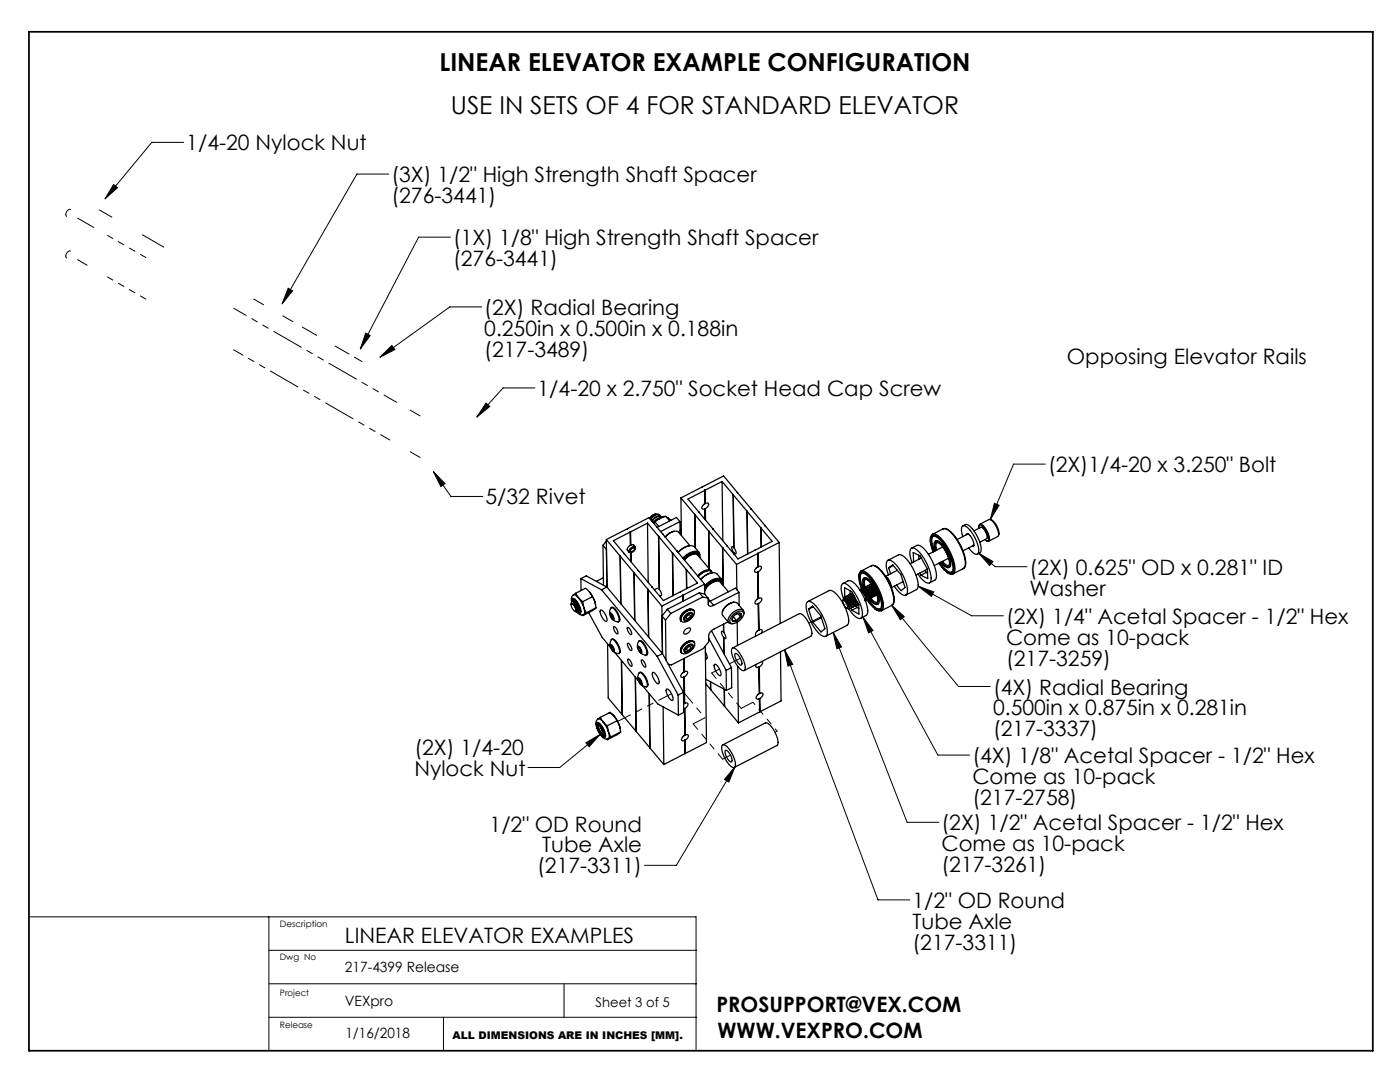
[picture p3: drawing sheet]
<svg xmlns="http://www.w3.org/2000/svg" width="279mm" height="216mm" viewBox="0 0 279 216" stroke-linecap="round" stroke-linejoin="round" font-family="sans-serif">
<g fill="none" stroke="#000" stroke-width=".2">
<path d="M22.7 36.8l.8 .7-2.5 2.2zM36.6 28.4h-6.3l-9.3 11.3M77.6 34.7h-6.4l-14.9 25.9M57.5 57.5l.9 .5-2.1 2.6zM89.9 47.3h-6.4l-11.6 22.3M73 66.5l.9 .4-2 2.7zM75.8 71.3l2.4-2.4 .6 .9zM96.1 61.2h-6.3l-14 10.1M106.7 77.4h-6.3l-5.2 5.8M86.5 94.1l3.5 5h6.4M86.5 94.1l2.3 2.4-.8 .6zM97 80.4l.8 .7-2.6 2.1z"/>
<path d="M208.6 92.6h-6.3l-4.7 11.1M183.2 117l3.2 1.1-.5 .9zM183.2 117l10.7 5.9h6.4M195.3 110.4l2.9 1.6-.7 .8zM195.3 110.4l3.3 2.7h6.4M198.5 100.4l.9 .4-1.8 2.9zM156.6 129.7l18.6 49.9h6.4M156.6 129.7l1.6 2.9-.9 .3zM166.3 126.2l1.7 2.9-1 .4zM166.3 126.2l14.7 37.9h6.4M172.2 123.1l15 27.6h6.3M172.2 123.1l2 2.7-.9 .5z"/>
<path d="M178 120.8l13.3 16.2h6.3M178 120.8l2.5 2.2-.8 .7zM116.9 148.2l2.9-1.7-2.2 2.5zM119.8 146.5l-8.1 6.6h-6.3M146.7 152.9l-1.2 3.1-.9-.5zM146.7 152.9l-11.7 19.8h-6.4M5.8 182.9h133.1v26.8M53.7 182.9v26.8M53.7 196.3h85.2M53.7 189.6h85.2M112.6 196.3v6.7M53.7 203h85.2"/>
<path d="M88.5 203v6.7"/>
</g>
<path d="M5.8 6.3h268.2v203.4h-268.2z" fill="none" stroke="#000" stroke-width=".35"/>
<path d="M178 120.8l2.5 2.2-.8 .7zM146.7 152.9l-1.2 3.1-.9-.5zM166.3 126.2l1.7 2.9-1 .4zM198.5 100.4l.9 .4-1.8 2.9zM172.2 123.1l2 2.7-.9 .5zM183.2 117l3.2 1.1-.5 .9zM195.3 110.4l2.9 1.6-.7 .8zM156.6 129.7l1.6 2.9-.9 .3zM116.9 148.2l2.9-1.7-2.2 2.5zM279.4 88.9v3.2zM279.4 115.4v2.8zM279.4 208.9v3.3zM75.8 71.3l2.4-2.4 .6 .9zM57.5 57.5l.9 .5-2.1 2.6zM73 66.5l.9 .4-2 2.7zM97 80.4l.8 .7-2.6 2.1zM22.7 36.8l.8 .7-2.5 2.2zM86.5 94.1l2.3 2.4-.8 .6z" fill="#000"/>
<g fill="none" stroke="#000" stroke-width=".25">
<path d="M135.9 99.4l2.8 3.3M135.9 99.4l.1 7.5M140.1 97.2l-4.2 2.2M140.1 97.2h.1M140.2 97.2l4.2-2.2 2.8 3.3M140.7 97.8l-3.4 1.8 2.2 2.6M140.7 97.8v2.7M140.7 97.8h.1M140.7 97.8l.1 2.7M144.1 96.1l2.2 2.6M144.1 96.1l-3.4 1.7M144.1 96.1l.2 11.8"/>
<path d="M146.3 98.7h.1M146.3 98.7l.1 10.6M146.3 98.7l.2 10.6 .3 .5 .1 .7-.4-.2M146.3 98.7l2.8 3.3M146.4 98.7h-.1M147.2 98.3h.1M147.2 98.3l5.5 6.6M114.4 118.8l-.4 .5 .1 .8M114.4 118.7a.95 .95 0 0 1 1.1 .6M114.4 119.7l-.1 .2 .2-.1 .4 .2M114.5 119.7l-.1 .1M114.5 119.8h.2"/>
<path d="M114.7 119.8h.1M114.9 118.4l.6 .9M114.9 118.4l-.5 .3M115.5 119.3l.6 .9 .4 1M115.5 119.3l.8 .8M115.9 115.5l.1 2.3M115.9 115.5l4.2 2.2M115.9 115.5l1.1-.6 4.1 2.2M117.7 118.2l-.9-.8-1.9 1M117.7 118.2l.5 .9M117.7 118.2l.6 .9 .4 1M118.2 119.1l.5 1"/>
<path d="M118.2 119.1l-1.9 1M120.1 117.7l11 13.3M120.3 108.8l.7 .8M120.3 108.8l.1 8M120.4 115.3l-1.4 .7M121 107.7l2.8 3.3M121 107.7l.1 9.4M121 108l-.7 .8M121.1 117.1l-1 .6M121.1 117.1l11.1 13.3M123.8 111h.1M123.8 111l.1 9.5"/>
<path d="M123.8 111l2.7 3.3M124.6 110.5v.1M124.6 110.6l2.8 3.2M125.2 109.7l.4 .5M125.3 105.5l-4.3 2.2M125.3 105.5h.1M125.3 105.5l4.2-2.2 5.5 6.6M125.6 110.2l.3 .1v1.8M125.8 106.1h.1M125.8 106.1l-3.4 1.8 2.2 2.6M125.8 106.1v2.7M125.8 109.6l.2-.2a.55 .55 0 0 1 .8-.1 .89 .89 0 0 1-1.2 .9z"/>
<path d="M125.8 108.8l-.2 .2a.61 .61 0 0 0-.3 .9M125.8 106.1l.1 2.7M125.9 110.3v1.7M125.9 108.8h-.1M125.9 108.8l.5-.1 .1 .2M125.9 109.6l.6-.3a.54 .54 0 0 1-.1 .6 .54 .54 0 0 1-.6 .1zM126.4 108.7l.4 .5M126.5 114.3h.1M126.5 114.3l.1 9.5M126.6 114.3l2.7 3.3M126.6 114.3l.1 9.5M126.6 114.3h.1"/>
<path d="M126.8 109.2v.3M126.8 109.2a.96 .96 0 0 0-1.2 1M127.4 113.9l2.8 3.3M127.4 113.8v.1M129.2 104.4l.2 11.8M129.2 104.4l2.2 2.6M129.2 104.4l-3.4 1.7M129.3 117.6h.1M129.3 117.6l.1 9.5M129.3 117.6l.2 9.5M129.3 117.6l2.8 3.3M130.1 104a1.51 1.51 0 0 1 1.8-.9 1.51 1.51 0 0 0-1.8 .9"/>
<path d="M130.2 117.2h.1M130.2 117.2l2.2 2.6 3.4-1.7M130.7 104.1l-.2 .3M130.7 104.1l.8 1M130.9 102.6l-.9 .3-.3 .6M131.1 102.6l-.7 .2-.7 .7M131.2 117.4l-.6 .3M131.4 107l.2 10.6M131.4 107l.1 .1M131.5 107.1l.1 10.5 .4 1-.3 .4M131.5 107.1l2.7 3.2M131.6 102.7v.1"/>
<path d="M131.6 102.7a1.51 1.51 0 0 0-1.8 1M131.7 103.5h-.1M131.7 103l-.1-.2a1.51 1.51 0 0 0-1.7 .9M132.7 103.1l-1 .1-.8 .5-.6 .6M132.8 107.2a2.28 2.28 0 0 1 2.6-1l2.3 2.7M132.9 103l-1.2 .5-1 .6M132.9 103l1 .8M132.9 103l.7 1M133.3 103.3v.1M134.2 110.3l.1 8.6M134.2 110.4l2.8 3.3M134.2 110.3v.1"/>
<path d="M134.6 106l-1.1 .4-.8 .7M135 109.9l5.6 6.7M135 109.9h.1M135.3 110.2a3.3 3.3 0 0 1 3-1.2l1.3 1.3a1.74 1.74 0 0 0-2.2 .1l-1.1 1M135.7 104.1l-.7-.8-3.9 1.9M135.7 104.1l-3.9 2M135.7 104.1v2.4M135.8 118.1h.1M136 105.7l-.3 .2M136.3 118.7l-4.2 2.2M136.3 118.7h.1M136.3 118.7v1.2"/>
<path d="M136.4 118.7v1.2M137 113.7l2.2 2.6-3.4 1.8M137 113.7v3.8M137.6 108.9l-.9 .3-1.4 1M138.5 110.6l-1 .3-.9 .8a2.61 2.61 0 0 1 2.5-1.1l2.8 3.3M138.7 102.7h.1M138.7 102.7l.1 6.6M138.7 102.7l2.7 3.3M139.3 110.5l.1 .5M139.5 102.2l2.8 3.3M139.5 102.2h.1M139.5 111.1a.8 .8 0 0 0-1.2-.8l-.8 .4-1.1 .9"/>
<path d="M139.6 118.3l.7 .8M139.6 118.3l-6.4 3.3M139.6 118.3l1 .2M139.7 111.3a.9 .9 0 0 0-.3-1 .9 .9 0 0 0-1-.1l-.9 .3-1.1 1M139.8 115.6a3.3 3.3 0 0 1 3-1.3l1.3 1.4a1.74 1.74 0 0 0-2.2 .1l-1.3 1.1M140.3 119.1l-6.4 3.3M140.3 119.1l1 .3M140.5 100.6l-.1 .1M140.6 116.6l-4.2 2.1M140.6 116.6v1.9M140.6 118.5l.7 .9M140.7 100.5l-.2 .2a.59 .59 0 0 0-.3 .9l.5-.1"/>
<path d="M140.7 101.5l.1 2.2M140.7 101.5h.1M140.7 101.5l.1 2.3M140.8 100.5h-.1M140.8 100.5h.6a.94 .94 0 0 1-.7 1M141.2 113.9l-.8 .2-1.1 .9M141.3 119.4v1.2a.62 .62 0 0 0 .5 .4 .62 .62 0 0 0 .6-.2M141.3 119.5l1.1 1.3M141.4 106h.1M141.4 106l.1 7.5M141.5 106l2.7 3.3M141.6 119.8v.2"/>
<path d="M141.9 113.9l.1 .1M141.9 113.9a2.14 2.14 0 0 0-2.7 1M142.1 114.3l-.9 .3-1.4 1M142.2 114.3a1.13 1.13 0 0 0-1.7-.2l-1.1 1M142.3 105.5v.1M142.3 105.6l2.7 3.2M142.9 116a3.1 3.1 0 0 0-2.3 1.9 3 3 0 0 1 2.9-1.9l1.9 2.1M143.8 115.9l.1 .5M144 116.5a.8 .8 0 0 0-1.1-.8l-1.3 .6-1 1.1M144.2 116.7a.9 .9 0 0 0-.3-1 .9 .9 0 0 0-1-.1l-1.3 .6-1 1M144.2 109.3h.1M144.2 109.3l.1 7.5"/>
<path d="M144.2 109.3l2.8 3.3M145 108.8v.1M146.4 109.3h.1M146.4 109.3l-.4-.2v.4l.5 .8M146.5 110.3h.1M146.5 110.3v.2M146.5 110.3v.3M147 112.6v5.1M147.5 118.2l-.7-.8-5.5 2.7M147.5 118.2l-5.1 2.6M147.5 118.2v2.6M149.1 102v.1"/>
<path d="M149.1 102l.1 8.5M149.1 102.1l2.8 3.2M149.1 102.1l.1 8.4M151.1 113.2l-.2 .1M151.1 119.5l-.1 .1M151.2 110.4l-4.2 2.2M151.2 110.4h.1M151.2 110.4v2.7M151.2 113.1l-.2 .2a.59 .59 0 0 0-.2 .9l.5-.1M151.3 110.4v2.7M151.3 114.1h.1M151.3 114.1v5.3"/>
<path d="M151.3 113.1h-.1M151.3 113.1h.6a.85 .85 0 0 1-.6 1M151.3 114.1l.1 5.3M151.3 119.4l-.2 .2a.59 .59 0 0 0-.2 .9l.4-.1M151.3 119.4h.1M151.4 119.4h.6a.85 .85 0 0 1-.6 1M151.9 105.3l2.2 2.7-6.8 3.5-2.3-2.6M151.9 105.3v3.8M152.7 104.9h.1M152.7 104.9l2.8 3.3M155.5 108.2l-4.2 2.2M155.5 108.2l.2 16.2"/>
<path d="M168.2 119.9l.2-.3a1.9 1.9 0 0 1 1.1 1.9l-.5-.1M168.2 116.4l1.1-.5a2.02 2.02 0 0 1 1.8 1.1 8.7 8.7 0 0 1 2.1 5.3l-.3 .5-1.1 .6M168.3 119.6l.2-.4a2.21 2.21 0 0 1 1.3 2.2l.2 .4M168.3 119.4l-.4-1.8a.92 .92 0 0 1 .5-1.2 4.9 4.9 0 0 1 2.7 2.8 5.8 5.8 0 0 1 .9 3.9 .69 .69 0 0 1-1.2 0l-1.4-1.6M168.5 119.2l-.1 .1M168.5 119.3a1.89 1.89 0 0 1 1.5 1.8l-.2 .3M168.6 119.1v.1M168.6 119.1v-1.8l1.4 .7 1.4 2.7v1.8l-1.4-.7M168.7 119.7l.6 .8 .2 .6M168.8 119.3l.2-.3a2.41 2.41 0 0 1 1.3 2.1h-.3M168.8 119.7l.6 .7 .1 .8M168.9 119a1.89 1.89 0 0 1 1.5 1.9l-.1 .2"/>
<path d="M169 119.4l.2 .2M169 119.4a1.68 1.68 0 0 1 .9 1.6M169.2 119.5v.1M169.2 119.1l.2-.3a2.41 2.41 0 0 1 1.3 2.1h-.3M169.2 119.6a2.02 2.02 0 0 1 .8 1.5M169.4 118.8h-.1M169.4 118.8a1.89 1.89 0 0 1 1.4 1.9l-.1 .3M169.4 119.2a2.37 2.37 0 0 1 1 1.4M169.4 119.2a1.68 1.68 0 0 1 1 1.6M169.6 119.3v.1M169.6 118.8l.1-.1a.74 .74 0 0 1 .9 .5M169.6 117.9l.1 .7"/>
<path d="M169.7 118.6l-1.1 .5M169.7 118.6v.1M169.7 118.6h.4l.3 .3M169.8 119a2.37 2.37 0 0 1 1 1.4M169.9 119a1.68 1.68 0 0 1 .9 1.5M170 119.1v.1M170.2 118.4l-.2 .2M170.4 118.8l-.1-.1 .1 .2M171.5 117.7a1.89 1.89 0 0 1 1.4 1.9v.2M171.6 117.7l.5 .3 .5 .8 .3 1h-.4M171.7 117.7l.3-.2a2.41 2.41 0 0 1 1.3 2.1l-.3-.1M171.8 114l-.3 .3-.1 .7"/>
<path d="M171.8 114a1.82 1.82 0 0 1 1.9 .9 10.5 10.5 0 0 1 2.6 6.2l-.4 .7M171.8 114l2.1-1.1a1.82 1.82 0 0 1 1.8 .9 10.5 10.5 0 0 1 2.7 6.3l-.4 .7M171.9 117.5h.1M171.9 117.5a1.89 1.89 0 0 1 1.5 1.9l-.1 .2M171.9 117.5a3.6 3.6 0 0 1-.3-3.2 1.11 1.11 0 0 1 1.4 .4 9.9 9.9 0 0 1 3 6.4 .71 .71 0 0 1-.4 .7 .71 .71 0 0 1-.8-.2l-.8-.7-1-1.3M172 114.4a3.4 3.4 0 0 0 .2 3M172 117.9a2.37 2.37 0 0 1 .9 1.4M172 117.9a1.68 1.68 0 0 1 .9 1.5M172 117.5l-.5-1.8a1.06 1.06 0 0 1 .6-1.4 4.7 4.7 0 0 1 2.7 2.8 6.3 6.3 0 0 1 1 4.2 .68 .68 0 0 1-1.2 0l-1.4-1.6M172.1 118l.1 .1M172.2 117.5l.2-.2a2.41 2.41 0 0 1 1.3 2.1l-.3-.1M172.3 117.3h.1"/>
<path d="M172.3 117.3a1.89 1.89 0 0 1 1.5 1.8l-.1 .3M172.4 117.3l-.2-.8a.84 .84 0 0 1 .4-1.2 5.7 5.7 0 0 1 2.7 4.2 .84 .84 0 0 1-.4 1.1l-.8-.4-.7-.8M172.4 115.4a1.14 1.14 0 0 1 1.4 .7 5.6 5.6 0 0 1 1.6 4.3l-.3 .2M172.4 117.6l.2 .2M172.4 117.7a1.68 1.68 0 0 1 .9 1.5M172.4 117.2l-.2-.8a.66 .66 0 0 1 .4-.9 4.1 4.1 0 0 1 2.3 3l.3 .9a.74 .74 0 0 1-.4 1l-.5-.2-.8-.8M172.6 117.8v.1M172.6 117.3l.2-.2a2.41 2.41 0 0 1 1.3 2.1l-.3-.1M172.6 117.8a2.03 2.03 0 0 1 .8 1.6M172.7 117.1h.1a1.89 1.89 0 0 1 1.4 1.8l-.1 .3M172.8 117.4a2.24 2.24 0 0 1 1 1.8M172.8 117.5a1.68 1.68 0 0 1 1 1.5"/>
<path d="M172.9 119.9h-.1M172.9 119.3v.3M173 115.6l-.3 .1a1.32 1.32 0 0 0-.1 1.4M173 117.6h.1M173 117.1l.2-.3a2.41 2.41 0 0 1 1.4 2.2l-.4-.1M173.1 116.9h.1a1.89 1.89 0 0 1 1.4 1.8v.3M173.2 117.2a2.24 2.24 0 0 1 1 1.8M173.3 117.2a1.68 1.68 0 0 1 .9 1.6M173.3 119.6l-.1 .1M173.3 119.6a3.4 3.4 0 0 0 2.3 1.9M173.4 117.4h.1M173.4 116.9l.3-.3 .4 .3"/>
<path d="M173.6 116.6h.1M173.6 116.6l.5 .2M173.8 119.3l.4 .6a.64 .64 0 0 0 .9 .2l.1-.1M173.9 112.9a1.33 1.33 0 0 1 1.5 .5M173.9 116.5v.1M174.6 119h-.1M174.6 118.6a1.73 1.73 0 0 0-.9-1.6 2.3 2.3 0 0 1 .9 1.7M174.7 118.7l.2 .1 .1-.1M175 118.8h-.1M175.4 113.4a10.7 10.7 0 0 1 3 5.6M176.8 115.1l.4 .3M176.9 115.3l.3 .1"/>
<path d="M177.2 115.4l.5 1 .2 .8M177.2 111.8l2.1-1.1a2.02 2.02 0 0 1 1.9 1.2 8.7 8.7 0 0 1 2 5.2l-.3 .5-2.1 1.1M177.3 114.7l-.4-1.8a.92 .92 0 0 1 .5-1.1 4.9 4.9 0 0 1 2.7 2.7 5.8 5.8 0 0 1 .9 4 .69 .69 0 0 1-1.2 0l-1.3-1.5M177.4 113.3l.8-.6 1.6 1.9 .8 2.6-.8 .7-.9-1.1M177.4 113.3l.3 1.2M178.3 112.8l-.9 .5M178.4 119l.1 .8a1.07 1.07 0 0 1-.5 1M179.1 113.8l-2.4 1.2M180.2 116.1l-2.3 1.2M181.9 109.4l1.1-.6a1.88 1.88 0 0 1 1.8 1.1 8.9 8.9 0 0 1 2.1 5.3l-.2 .5-1.2 .6M182 112.3a3.1 3.1 0 0 1-.1-2.9 1.82 1.82 0 0 1 1.8 1 8.9 8.9 0 0 1 2.1 5.3 .67 .67 0 0 1-.4 .7 .67 .67 0 0 1-.8-.3l-1.4-1.6M182.3 112.1v-1.9l1.3 .7 1.5 2.6 .1 2-1.4-.7"/>
<path d="M183.4 110.8v.8M183.5 114.4l.3 .4M183.9 111.3l-2.3 1.2M184.6 113.8l.2 .4M184.8 114.2l-1 .6M184.8 114.2l.3 .2M185.1 113.6l-2.3 1.1M186.1 106.6l-.4 .6v1.2M186.1 106.6h.1a2.26 2.26 0 0 1 2 1.2 9.9 9.9 0 0 1 2.3 6.2l-.3 .5M186.1 106.6l2.1-1.1a2.26 2.26 0 0 1 2 1.2 9.9 9.9 0 0 1 2.4 6.2l-.3 .5-2.1 1.1M186.1 106.6h.1M186.2 110.1l-.5-1.7a1.5 1.5 0 0 1 .4-1.6h.3a4.4 4.4 0 0 1 2.5 2.4 7 7 0 0 1 1.3 4.9 .78 .78 0 0 1-1.3 0l-1.5-1.7"/>
<path d="M186.2 107a3.2 3.2 0 0 0 .2 3M186.3 110.1l-.5-1.6a1.37 1.37 0 0 1 .4-1.5 2.55 2.55 0 0 1 2 1.4 8.4 8.4 0 0 1 2 5.4 .62 .62 0 0 1-.5 .5 .62 .62 0 0 1-.6-.2l-.7-.6-1-1.1M186.6 109.9l-.2-.8a.82 .82 0 0 1 .5-1.1 5.7 5.7 0 0 1 2.7 4.2 .82 .82 0 0 1-.4 1.1l-.6-.2-.8-.9M186.7 108l.1-.1a1.91 1.91 0 0 1 1.7 1.2 5.4 5.4 0 0 1 1.2 3.9l-.3 .3M186.7 109.9l-.2-.7a.72 .72 0 0 1 .5-1 5.4 5.4 0 0 1 2.4 4.7l-.1 .1a1.4 1.4 0 0 1-1.4-.9M187.2 108.3h-.1a1.28 1.28 0 0 0-.2 1.5M187.6 112.3a3.2 3.2 0 0 0 2.3 1.9M188.1 112l.3 .3a.73 .73 0 0 0 1.1 .4v-.1M188.1 109.1l-2.8 1.5M188.2 105.6l.6-.1 .4 .2M189 114.2l.7 .4 .4-.1M189.3 111.4l-2.9 1.5"/>
<path d="M189.3 105.8a9.9 9.9 0 0 1 3.4 6.2M190.2 114.5h-.1M192.1 104.9l.6-.2a2.12 2.12 0 0 1 1.7 1.3 6.2 6.2 0 0 1 1.3 4.1l-.6 .5M192.2 107.1l-.3-1.1a.79 .79 0 0 1 .5-1.1 6.2 6.2 0 0 1 2.9 4.4 1.06 1.06 0 0 1-.4 1.3l-.8-.4-.8-.9M192.7 112.1l.1 .3a1.03 1.03 0 0 1-.6 1.1M192.8 106.7l.2-.2a2.64 2.64 0 0 1 1.3 2.5h-.3M193.2 106.5l-2.2 1.2M194.4 105.9l1.4-.7a2.11 2.11 0 0 1 1.1 2.3l-1.4 .7M194.4 108.8l-2.2 1.1M195.4 105.4a.48 .48 0 0 1 .2-.7 3.4 3.4 0 0 1 1.7 3.1l-.3 .1-.4-.2M195.4 105l.1-.4a1.44 1.44 0 0 1 1.4 1.1l.5 1.3a.84 .84 0 0 1-.1 1l-.4-.1M195.6 104.6l1.8-.9a2.54 2.54 0 0 1 1.7 2l.2 .7-.1 .6-1.9 1"/>
<path d="M197.6 103.7a3.1 3.1 0 0 1 1.7 3.1M114 120.5l.1-.5a1.38 1.38 0 0 1 1.1 1.1M114 120.5a1.27 1.27 0 0 1 .9 1.5 1.54 1.54 0 0 1-.9-1.5zM114.1 120a.45 .45 0 0 1 .3-.6 3.1 3.1 0 0 1 1.4 3h-.3l-.4-.4M114.3 120l.1-.3a2.39 2.39 0 0 1 1.3 2.4h-.3M114.4 120l.2 .2M114.4 120.5l.6 1.1 .1 .4h-.4M114.4 120.5l.5 .7 .2 .7M114.4 120.5l.7 .7 .4 .7M114.5 120.1a1.67 1.67 0 0 1 1 1.6M114.7 120.2a2.14 2.14 0 0 1 .8 1.7M115.2 121.1l.3 1h.2"/>
<path d="M115.2 121.1l.3 .8M115.4 122.1l-.1 .1M115.5 121.9l-.2 .3-.3-.2 .2 .2a1.02 1.02 0 0 0 1.3 .4M115.7 121.5v.2M116.2 122.7l.1 .1M116.3 120.1l.2 1.1M116.5 121.2l.5 1.1M116.5 121.2a1.47 1.47 0 0 1 0 1.4M116.5 122.6l-.2 .2M117 122.3l-.5 .3M117.5 122.2l2.7 5 1.6 2M118.7 120.1l.2 .5"/>
<path d="M118.7 120.1l.3 1.2M119 121.3l-.7 .5-2 1M119 121.3l-2 1M119.9 121.7a2.24 2.24 0 0 1 1.2 2.3 1.15 1.15 0 0 1-1.1-1l-.2-1zM121.3 128.5l.1 10.8 2.7 3.3M121.7 122.6v-.5a.72 .72 0 0 1 .5-.8 2.93 2.93 0 0 1 1.3 2.8l-.6-.1-.7-.5M121.7 122.3a1.1 1.1 0 0 1 .7 1.4l-.6-.7zM121.8 128.9l-.1-.5a.72 .72 0 0 1 .6-.8 2.93 2.93 0 0 1 1.2 2.8l-.6-.1-.6-.4M121.8 128.6a1.1 1.1 0 0 1 .7 1.4l-.5-.4zM121.8 122.8v-.3l.3 .1 .3 .5v.4l-.3-.2M121.8 122.8l.3 .5M121.9 129.2v-.4l.3 .2 .2 .4v.4l-.2-.2"/>
<path d="M121.9 129.2l.3 .4M122 121.3l.1-.1a2.68 2.68 0 0 1 1.6 2.7l-.3 .2M122.1 127.6l.1-.1a2.68 2.68 0 0 1 1.6 2.7l-.3 .2M122.1 122.7l-.3 .1M122.2 129l-.3 .2M122.4 123.2l-.3 .1M122.4 129.5l-.2 .1M122.5 125.1a1.19 1.19 0 0 1 .8 1.4 1.44 1.44 0 0 1-.8-1.4zM122.7 130.2l4.7 5.6M124 131.8l.1 10.8M124 131.8l.2 10.8M125.2 125.2a1.19 1.19 0 0 1 .8 1.4 1.44 1.44 0 0 1-.8-1.4z"/>
<path d="M125.2 128.4a1.19 1.19 0 0 1 .8 1.4 1.44 1.44 0 0 1-.8-1.4zM125.3 131.5a1.19 1.19 0 0 1 .8 1.5 1.44 1.44 0 0 1-.8-1.5zM126.8 135.1l.1 10.8M126.8 135.1l.1 10.8 2.8 3.3M127.2 129.2v-.5a.72 .72 0 0 1 .6-.8 2.93 2.93 0 0 1 1.2 2.8l-.6-.1-.7-.4M127.3 128.9a1.1 1.1 0 0 1 .7 1.4l-.6-.7zM127.3 135.6v-.5a.72 .72 0 0 1 .5-.9 2.93 2.93 0 0 1 1.3 2.8l-.6-.1-.7-.4M127.3 135.3a1.1 1.1 0 0 1 .7 1.4l-.4-.5zM127.4 129.5v-.4l.2 .2 .3 .5v.3l-.2-.1M127.4 129.5l.3 .5M127.5 135.8v-.3l.2 .1 .3 .5v.3l-.3-.1M127.5 135.8l.2 .5"/>
<path d="M127.5 127.9l.2-.1a2.68 2.68 0 0 1 1.5 2.7l-.2 .2M127.6 134.2l.1-.1a2.68 2.68 0 0 1 1.6 2.7l-.2 .2M127.7 129.3l-.3 .2M127.8 135.6l-.3 .2M127.9 129.8l-.2 .2M128 136.1l-.3 .2M128 131.7a1.19 1.19 0 0 1 .8 1.4 1.44 1.44 0 0 1-.8-1.4zM128.2 136.8l3.1 3.7 4.1 2.2M129.6 138.4l.1 10.9M130.2 134.2a1.15 1.15 0 0 1 1.1 1l.3 .9-.2 .3a2.24 2.24 0 0 1-1.2-2.2zM131.1 131l4.2 7.7M132.1 120.9l.1 9.5"/>
<path d="M132.2 130.4l-1.1 .6M132.2 130.4l4.2 7.7M132.8 123.7l.1 8M133 137.5a2.24 2.24 0 0 1 1.3 2.2 1.15 1.15 0 0 1-1.1-1l-.2-.6zM133.2 121.6l-1.1 1.3 .7 .8M133.2 121.6l.7 .8M133.9 122.4l-1.1 1.3M135.3 138.7l.1 4M136.3 134.2l-.1 .1M136.4 138.1l-1.1 .6M136.4 138.1l.1 4-1.1 .6M136.4 122.2l.7-.5a.91 .91 0 0 1 1.4 .1 1.75 1.75 0 0 0-2.3 .8 1.19 1.19 0 0 0-.3 1.4l-.1-.2a1.36 1.36 0 0 1 .6-1.6z"/>
<path d="M136.5 131.4v2.7M136.5 134.1l-.2 .1a.59 .59 0 0 0-.3 1l.5-.1M136.5 128.5l.7-.5a.91 .91 0 0 1 1.4 .1 1.75 1.75 0 0 0-2.3 .8 1.19 1.19 0 0 0-.3 1.4l-.1-.1a1.36 1.36 0 0 1 .6-1.7zM136.5 131.4l.1 2.6M136.5 135.1h.1M136.5 135.1l.1 5.3M136.6 134h.6a.85 .85 0 0 1-.6 1.1M136.6 134l-.1 .1M136.6 122.4l.7-.5a.74 .74 0 0 1 .9-.2 .74 .74 0 0 1 .3 .8 2.47 2.47 0 0 1-2.3 1.6l-.3-.3v-.2l.2-.6zM136.6 135.1v5.3M136.6 128.7l.7-.5a.74 .74 0 0 1 .9-.2 .74 .74 0 0 1 .4 .9 2.47 2.47 0 0 1-2.3 1.5l-.3-.2-.1-.3 .2-.6zM136.8 125.7l.2-.2a.56 .56 0 0 1 .8-.1 1.06 1.06 0 0 1-1.3 1.1 .63 .63 0 0 1 .3-.8z"/>
<path d="M136.8 122.8l.3-.3a.84 .84 0 0 1 1.2-.1 1.43 1.43 0 0 1-1.8 1.4 .89 .89 0 0 1 .3-1zM136.9 129.1l.2-.3a.84 .84 0 0 1 1.2-.1 1.43 1.43 0 0 1-1.8 1.4 .89 .89 0 0 1 .4-1zM137 122.8l.2-.2a.59 .59 0 0 1 .9 0 1.14 1.14 0 0 1-1.4 1.1 .7 .7 0 0 1 .3-.9zM137 129.1l.3-.2a.59 .59 0 0 1 .9 0 1.14 1.14 0 0 1-1.4 1.1 .7 .7 0 0 1 .2-.9zM137.2 122.9l.4-.2a.5 .5 0 0 1 0 .6 .5 .5 0 0 1-.6 .1v-.2zM137.2 129.2l.5-.2a.5 .5 0 0 1 0 .6 .5 .5 0 0 1-.6 .1l-.1-.2zM137.8 121.5a2.63 2.63 0 0 0-2 1.7M137.8 127.8a2.63 2.63 0 0 0-2 1.7M140.8 128.9l.2 19.3-4.2 2.1M140.8 130.1l.3 1.1-.1 .3h-.2M140.8 135.5l4.2 2.3M140.8 136.4l1 1.2"/>
<path d="M141.4 127.3l3.5 6.5M141.8 137.6v-1.5v1.5M141.8 137.6h.1M141.8 137.6l2.8 3.3M142 125.9l4 7.3M142.6 132.5a2.24 2.24 0 0 1 1.2 2.3 1.15 1.15 0 0 1-1-1l-.3-.9zM144.4 127.2l.1 3.3M144.4 124.5v1.7M144.4 126.2l.3 .5 .1 .7-.4-.2M144.4 126.2l-.3-.3-.1 .3 .4 1M144.5 137.5l.1 3.4M144.6 137.6v3.3l2.8 3.3"/>
<path d="M144.9 133.8l.1 4M145.3 124.1l-2.8 1.4a1.84 1.84 0 0 0-1.1 1.4v1.2l-1 1.3-6.4 3.3-.6-.2M146 133.2l-1.1 .6M146 133.2v4l-1 .6M146.2 129.3a1.65 1.65 0 0 1 1.5 1.2 4.1 4.1 0 0 1 .9 3.2 .6 .6 0 0 1-.9-.2 5.4 5.4 0 0 1-1.7-4zM146.2 123.4v.5M146.2 129.3l13.3-6.8a1.75 1.75 0 0 1 1.5 1.1 4.1 4.1 0 0 1 .9 3.3l-13.4 6.9M146.3 122.6l.7-.4a.8 .8 0 0 1 .8-.3 .8 .8 0 0 1 .6 .6 2.25 2.25 0 0 1-2.6 1.8 1.22 1.22 0 0 1 .5-1.7zM146.4 123.1l.6 .8M146.5 120.2a2.86 2.86 0 0 0-2.3 1.9M146.7 130.4a1.18 1.18 0 0 1 1.1 1.1l.3 .9-.1 .3a2.29 2.29 0 0 1-1.3-2.3zM147 123.9l-.4 .1-.4-.1"/>
<path d="M147 123.9l-.5-.1-.3 .1M147.1 124.2l.1 4.6M147.2 132.9l.2 11.3M147.2 122.4l.6 .7M147.4 122.4h.4M147.8 122.4a1.38 1.38 0 0 0-1.6 1.5M147.8 122.4l.1 .3-.1 .4M147.8 122.4v.7M147.8 123.1l-.8 .8M147.8 123.1l-.5 .3-.3 .5M148.3 121.8l-1.1-1.4a1.94 1.94 0 0 0-2.5 .8 1.29 1.29 0 0 0-.5 1.6l1.2 1.4M148.4 122.8a.77 .77 0 0 0-.1-1 .77 .77 0 0 0-.9-.2 2.76 2.76 0 0 0-2.1 2.4 .76 .76 0 0 0 1.1 .4"/>
<path d="M150.9 132.6v.5h.6M151.2 125.9l-.1 .1M151.3 120.4h.1M151.3 120.4l.1 5.3M151.4 138.5l-.2 .1M151.4 120.4l.1 5.3M151.4 125.7l-.3 .2a.59 .59 0 0 0-.2 1M151.4 125.7h.1M151.5 125.7h.6l-.2 .7M151.5 133.1l.1 5.3M151.5 133.1h.1M151.6 138.4l-.3 .2a.59 .59 0 0 0-.2 .9l.5-.1"/>
<path d="M151.6 139.4h.1M151.6 139.4v2.7M151.6 138.4h.6a.85 .85 0 0 1-.6 1M151.6 138.4h.1M151.6 139.4v2.6M152.1 132a.83 .83 0 0 1-.6 1.1M155.8 130.1l.1 9.8-4.3 2.1M161 120.2a.83 .83 0 0 1 1.3 .2 9 9 0 0 1 2.8 6 .68 .68 0 0 1-.5 .6 .68 .68 0 0 1-.8-.3 8.7 8.7 0 0 1-2.9-6.3zM161.2 120l4.3-2.2a2.02 2.02 0 0 1 1.8 1.2 8.7 8.7 0 0 1 2.1 5.2l-.4 .6-4.2 2.2M161.4 121.5l.8-.6 1.6 2 .8 2.6-.8 .6-1.6-2M161.4 121.5l.8 2.6M162.3 121.1l-.9 .4"/>
<path d="M163.9 123.3l-1.7 .8M168.4 120.6l-.1-.8a1.36 1.36 0 0 1 .7 1.6l-.5-.6M169.5 121.1v.2M170.3 121.2h.1M170.4 120.6v.3M170.8 120.4v.3M170.8 120.7l.3 .5M171.1 121.2l-1.1 .6M171.1 121.2l.3 .2M171.1 120.1l.1 .6-.4-.1M171.2 120.7l-.1 .1M171.2 120.3l-.1 .4"/>
<path d="M171.2 120.4v.1M174.6 121.5l.1 .1a1.15 1.15 0 0 0 1.2 .2M175.9 121.8v.1M178 120.8l-2.1 1.1M119.1 144.2a1.46 1.46 0 0 1 1.3 1.1l.4 1.2-.1 .6a1.46 1.46 0 0 1-1.2-1.1l-.4-1.1zM119.3 144.5a1.23 1.23 0 0 1 1.1 1.1l.3 .7-.1 .6a2.39 2.39 0 0 1-1.3-2.4zM119.3 144.4a2.38 2.38 0 0 0 1.3 2.5M119.5 144.8l.1-.1a1.83 1.83 0 0 1 .9 1.8 1.68 1.68 0 0 1-1-1.7zM119.8 144.8l.3 .8 .4 .6M119.8 143.1l.6 1M119.8 143.1l-.5 .4M119.8 144.9l.7 1"/>
<path d="M120.1 145.6l.4 .5M120.1 145.7l.1 .1M120.2 145.8l.3 .4M120.2 145.8l.4 .4M120.4 144.1a.79 .79 0 0 0-1.1-.6 1.79 1.79 0 0 0 0 2.3l.7 1.1a1.05 1.05 0 0 0 1.5 .5M120.4 144.1l.6 .9 .4 1M120.4 144.1l.8 .7M120.5 146.2l.1 .1M121.1 147.5l.1 .1M121.2 144.8l.2 1.2M121.4 146l.5 1M121.4 146a1.47 1.47 0 0 1 0 1.4"/>
<path d="M121.4 147.4l-.2 .2M121.7 142.1l.9 .8M121.7 142.1l-.2 .2a.95 .95 0 0 1 1.1 .6M121.7 142.1l-1.9 1M121.9 147l-.5 .4M122.4 142.7v.1M122.6 142.9l.5 .9M122.6 142.9l.6 .9 .4 1.1M123.1 143.8l.5 1.1M123.1 143.8l-1.9 1M123.6 144.9l.2 .5M123.6 144.9l.3 1.1"/>
<path d="M123.9 146l-.7 .6-2 1M123.9 146l-2 1M124.1 142.6h.1M124.2 142.6l2.7 3.3M126.9 145.9h.1M129.7 149.3l2.8 3.3M132.3 141l.2 11.6M136.5 146.8l-.1 .1M136.6 140.4l-.2 .1M136.6 141.4l-.2 .1M136.6 141.4h.1M136.6 141.4l.1 5.3"/>
<path d="M136.6 140.4h.7a.85 .85 0 0 1-.6 1M136.6 140.4h.1M136.7 141.4v5.3M136.7 146.7l-.3 .2a.59 .59 0 0 0-.2 .9l.5-.1M136.7 146.7h.1M136.7 147.7h.1M136.7 147.7v2.7M136.7 150.4l-4.2 2.2M136.7 146.7h.6a.85 .85 0 0 1-.6 1M136.7 147.7l.1 2.6M136.8 150.3l-.1 .1M144.2 148.7a1.66 1.66 0 0 1 1.5 1.1 4.1 4.1 0 0 1 1 3.2 .6 .6 0 0 1-.9-.2 5.4 5.4 0 0 1-1.7-4z"/>
<path d="M144.2 148.6l8.6-4.4a1.75 1.75 0 0 1 1.5 1.2 4.1 4.1 0 0 1 .9 3.3l-8.6 4.4M144.6 140.9h.1M144.7 149.8a1.18 1.18 0 0 1 1.1 1l.3 .7-.1 .5a2.29 2.29 0 0 1-1.3-2.2zM151.6 142.1l-4.2 2.1M151.6 142v.1M151.6 142h.1"/>
</g>
<g fill="none" stroke="#000" stroke-width=".2" stroke-dasharray="6.3 1.3 1.3 1.3 1.3 1.3">
<path d="M13.1 51.1l.2-.6a.7 .7 0 0 1 .8-.4M13.1 42.8l.2-.5a.7 .7 0 0 1 .8-.5M13.3 51.5l-.2-.4M13.3 43.2l-.2-.4M15.5 51.8l1.9 1.1M15.5 43.5l3.2 1.9M22.3 43.3l-2.5-1.4M32.7 49.3l-4.3-2.5M52.6 60.8l-2-1.1M58.4 64.2l-2-1.2M63.2 66.9l-2.9-1.6M69.6 70.6l-2.7-1.6"/>
<path d="M72.2 72.1l-1.5-.8M81.9 90.1l1.9 1.2M81.9 81.8l1.9 1.2M196.9 107.5l.1-.3M197 107.2a2.32 2.32 0 0 0-1.2-2M142 134.3l1.6-.8M145.6 132.5l2.1-1.1M161.4 124.3l2.5-1.2M168.4 120.7l.3-.1M119.4 144.9l.2-.2a1.83 1.83 0 0 1 .9 1.8 1.71 1.71 0 0 1-1.1-1.6M120 145.6l.3-.1M140.7 143.2l-2.4 1.2"/>
<path d="M144.2 151.5l1.6-.8M150.3 140.1l-2.4 1.2M154.7 146.1l.4-.2"/>
</g>
<path d="M138.3 144.4l5.9 7.1M147.9 141.3l-5.9-7" fill="none" stroke="#000" stroke-width=".2" stroke-dasharray="6.3 1.3 1.3 1.3 1.3 1.3" stroke-dashoffset="4.9"/>
<path d="M155.1 145.9l-4.8-5.8" fill="none" stroke="#000" stroke-width=".2" stroke-dasharray="6.3 1.3 1.3 1.3 1.3 1.3" stroke-dashoffset="5.8"/>
<path d="M136.3 138l4.4 5.2" fill="none" stroke="#000" stroke-width=".2" stroke-dasharray="6.3 1.3 1.3 1.3 1.3 1.3" stroke-dashoffset="3.4"/>
<path d="M46.6 61.5l32.5 18.8M123.3 144l10.7-5.6" fill="none" stroke="#000" stroke-width=".2" stroke-dasharray="6.3 1.3 1.3 1.3 1.3 1.3" stroke-dashoffset="3.5"/>
<path d="M21.5 55.3l7.6 4.4M21.5 47l7.6 4.4" fill="none" stroke="#000" stroke-width=".2" stroke-dasharray="6.3 1.3 1.3 1.3 1.3 1.3" stroke-dashoffset="5.1"/>
<path d="M46.6 69.8l31.2 18" fill="none" stroke="#000" stroke-width=".2" stroke-dasharray="6.3 1.3 1.3 1.3 1.3 1.3" stroke-dashoffset="4.2"/>
<g font-size="4.9">
<text x="87.7" y="14.2">LINEAR ELEVATOR EXAMPLE CONFIGURATION</text>
<text x="90" y="22.8">USE IN SETS OF 4 FOR STANDARD ELEVATOR</text>
</g>
<g font-size="4.2">
<text x="37.2" y="30">1/4-20 Nylock Nut</text>
<text x="78.1" y="36.3">(3X) 1/2&quot; High Strength Shaft Spacer</text>
<text x="78.1" y="40.5">(276-3441)</text>
<text x="90.4" y="48.9">(1X) 1/8&quot; High Strength Shaft Spacer</text>
<text x="90.4" y="53.1">(276-3441)</text>
<text x="96.6" y="62.8">(2X) Radial Bearing</text>
<text x="96.6" y="67">0.250in x 0.500in x 0.188in</text>
<text x="96.6" y="71.2">(217-3489)</text>
<text x="212.9" y="72.6">Opposing Elevator Rails</text>
<text x="107.3" y="79">1/4-20 x 2.750&quot; Socket Head Cap Screw</text>
<text x="209.2" y="94.2">(2X)1/4-20 x 3.250&quot; Bolt</text>
<text x="96.9" y="100.7">5/32 Rivet</text>
<text x="205.5" y="114.7">(2X) 0.625&quot; OD x 0.281&quot; ID</text>
<text x="205.5" y="118.9">Washer</text>
<text x="200.8" y="124.5">(2X) 1/4&quot; Acetal Spacer - 1/2&quot; Hex</text>
<text x="200.8" y="128.7">Come as 10-pack</text>
<text x="200.8" y="132.8">(217-3259)</text>
<text x="198.2" y="138.6">(4X) Radial Bearing</text>
<text x="198.2" y="142.8">0.500in x 0.875in x 0.281in</text>
<text x="198.2" y="146.9">(217-3337)</text>
<text x="82.7" y="150.6">(2X) 1/4-20</text>
<text x="82.7" y="154.8">Nylock Nut</text>
<text x="194.1" y="152.3">(4X) 1/8&quot; Acetal Spacer - 1/2&quot; Hex</text>
<text x="194.1" y="156.4">Come as 10-pack</text>
<text x="194.1" y="160.6">(217-2758)</text>
<text x="97.7" y="165.9">1/2&quot; OD Round</text>
<text x="187.9" y="165.7">(2X) 1/2&quot; Acetal Spacer - 1/2&quot; Hex</text>
<text x="108.2" y="170.1">Tube Axle</text>
<text x="187.9" y="169.9">Come as 10-pack</text>
<text x="107.2" y="174.3">(217-3311)</text>
<text x="187.9" y="174">(217-3261)</text>
<text x="182.1" y="181.2">1/2&quot; OD Round</text>
<text x="182.1" y="185.4">Tube Axle</text>
<text x="68.8" y="188.2">LINEAR ELEVATOR EXAMPLES</text>
<text x="182.1" y="189.6">(217-3311)</text>
<text x="143" y="201.9">PROSUPPORT@VEX.COM</text>
<text x="143.2" y="207.1">WWW.VEXPRO.COM</text>
</g>
<g font-size="2.8">
<text x="68.8" y="193.9">217-4399 Release</text>
<text x="68.8" y="200.7">VEXpro</text>
<text x="68.9" y="207.1">1/16/2018</text>
</g>
<text font-size="2.7" x="118.9" y="201">Sheet 3 of 5</text>
<text font-size="2.1" x="90.3" y="207.2">ALL DIMENSIONS ARE IN INCHES [MM].</text>
<g font-size="1.8">
<text x="55.8" y="185">Description</text>
<text x="55.8" y="191.6">Dwg No</text>
<text x="55.9" y="198.7">Project</text>
<text x="55.9" y="205.2">Release</text>
</g>
</svg>
